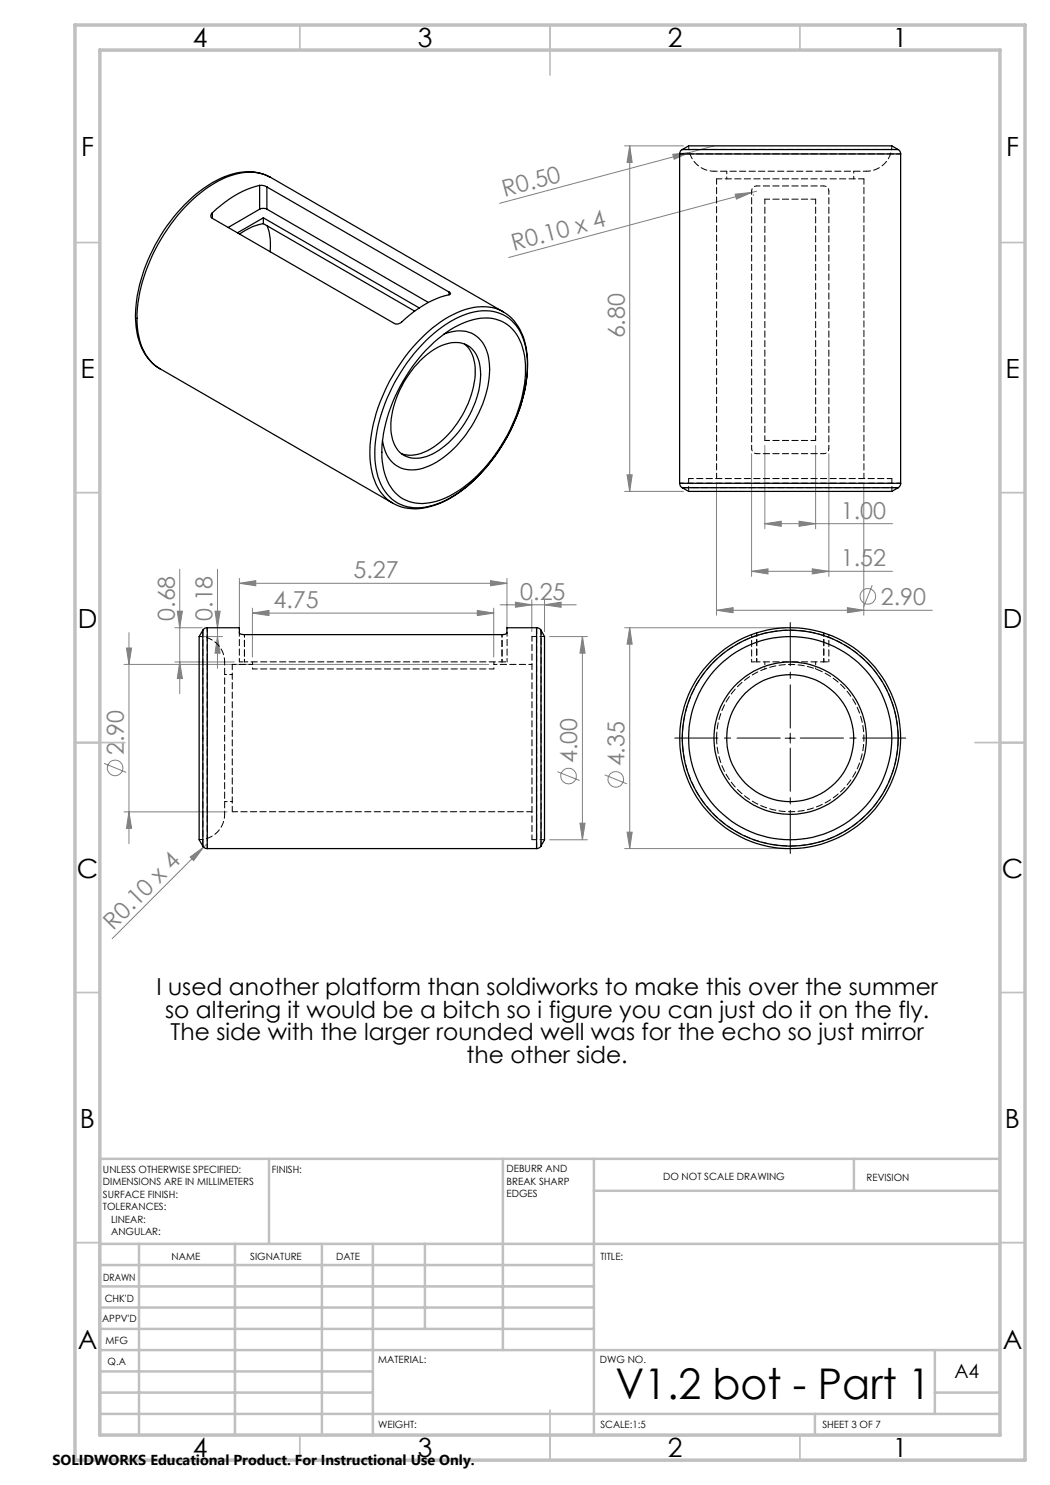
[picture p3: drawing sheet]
<svg xmlns="http://www.w3.org/2000/svg" width="210mm" height="297mm" viewBox="0 0 210 297" stroke-linecap="round" stroke-linejoin="round" font-family="sans-serif">
<g fill="none" stroke="#808080" stroke-width=".2">
<path d="M124.9 29.2h11.8M125.9 29.2v69.1M125.9 29.2l.5 3.3h-1zM134.5 30.9l3.4-.4-3.1 1.4zM137.9 30.5l-38 10.2M142.8 29.2l-4.9 1.3M147 38.8l3.4-.3-3.1 1.3zM150.4 38.5l-48.7 13M150.6 38.9l.2 .2M151.3 38.2l-.9 .3M124.9 98.3h11.8M125.4 95h1l-.5 3.3z"/>
<path d="M143.3 96.7v26.3M150.3 90.7v24.6M153 89.1v16.7M163.1 89.1v16.7M165.8 90.7v24.6M172.8 96.7v26.3M35.9 113.8v24.9M43.5 113.8v19.9M47.9 116.7l3.3-.6v1.1zM47.9 115.7v9.9M47.9 116.7h53.5M98.1 116.1l3.3 .6-3.3 .5z"/>
<path d="M101.4 115.7v9.9M106.4 119.9v6.4M108.9 119.9v6.4M150.3 114.3l3.3-.5v1zM150.3 114.3h28.2M153 104.7l3.2-.5v1.1zM153 104.7h25.5M159.8 104.2l3.3 .5-3.3 .6zM162.5 113.8l3.3 .5-3.3 .5zM174.4 117l-1.7 4.5M24.8 132.9h73M25.3 129.6h1l-.5 3.3z"/>
<path d="M25.8 126.5v42.2M35 132.4h11.8M35 125.6h5.4M35.5 122.2h1l-.6 3.4zM35.9 132.4l.6 3.3h-1zM40.8 127.3h3.7M43 122.2h1l-.5 3.4zM43.5 127.3l.5 3.3h-1zM50.5 122.6l3.3-.5v1zM50.5 121.6v9.8M50.5 122.6h48.2M95.5 122.1l3.2 .5-3.2 .5z"/>
<path d="M98.7 121.6v9.8M100 121h15.3M103.1 120.4l3.3 .6-3.3 .5zM108.9 121l3.3-.6v1.1zM109.9 127.3h7.6M116.5 127.3l.5 3.3h-1zM116.5 127.3v40.7M124.9 125.6h32.1M125.9 125.6l.5 3.2h-1zM125.9 125.6v44.1M143.3 122.1l3.3-.6v1.1zM143.3 122.1h43.2"/>
<path d="M169.5 121.5l3.3 .6-3.3 .5zM20.8 152.7l4.5 1.8M111.5 154.3l4.4 1.8M120.9 155l4.5 1.8M24.8 162.4h20.6M25.8 162.4l.5 3.3h-1zM38 171.4l2.7-2-2 2.7zM40.7 169.4l-18.3 18.3M41.5 168.7l-.8 .7M109.9 168h7.6M116 164.6h1l-.5 3.4zM124.9 169.7h32.1"/>
<path d="M125.4 166.4h1l-.5 3.3z"/>
<circle cx="173.6" cy="119.3" r="1.55"/>
<circle cx="23" cy="153.6" r="1.55"/>
<circle cx="113.7" cy="155.2" r="1.56"/>
<circle cx="123.1" cy="155.9" r="1.54"/>
</g>
<path d="M156.1 147.6h-21.1M158.1 145.6v-21.1M158.1 149.6v21.1M160.1 147.6h21" fill="none" stroke="#000" stroke-width=".2" stroke-dasharray="15.2 1.3 1.3 1.3" stroke-dashoffset="6.6"/>
<path d="M157 147.6h2M158 146.6v2" fill="none" stroke="#000" stroke-width=".2"/>
<g fill="none" stroke="#c0c0c0" stroke-width=".35">
<path d="M60 5v5M110 5v10M160 5v5M15 48.5h5M200 48.5h5M15 98.5h5M200 98.5h5M15 148.5h10M195 148.5h10M15 198.5h5M200 198.5h5M15 248.5h5"/>
<path d="M200 248.5h5M60 287v5M110 282v10M160 287v5"/>
</g>
<g fill="none" stroke="#c0c0c0" stroke-width=".5">
<path d="M53.8 231.8v17M100.6 231.8v38.2M118.8 231.8v55.2M118.8 238.2h81.2M170.8 231.8v6.4M200 231.8h-180v55.2M20 248.8h180M20 257.3h98.8M20 253h98.8M27.8 248.8v38.2M47 248.8v38.2M64.4 248.8v38.2"/>
<path d="M74.6 248.8v38.2M85 248.8v17M20 265.8h98.8M20 261.5h98.8M20 278.5h54.6M20 274.3h54.6M20 270h180M187 278.5h13M187 270v12.8M20 282.8h180M163 282.8v4.2"/>
</g>
<path d="M15 5h190v287h-190zM20 10h180v277h-180z" fill="none" stroke="#c0c0c0" stroke-width=".7"/>
<g fill="#808080">
<path d="M147 38.8l3.4-.3-3.1 1.3z"/>
<path d="M134.5 30.9l3.4-.4-3.1 1.4z"/>
<path d="M38 171.4l2.7-2-2 2.7z"/>
<path d="M108.9 121l3.3-.6v1.1zM103.1 120.4l3.3 .6-3.3 .5zM98.1 116.1l3.3 .6-3.3 .5zM47.9 116.7l3.3-.6v1.1z"/>
<path d="M150.3 114.3l3.3-.5v1zM162.5 113.8l3.3 .5-3.3 .5zM153 104.7l3.2-.5v1.1zM159.8 104.2l3.3 .5-3.3 .6zM143.3 122.1l3.3-.6v1.1zM169.5 121.5l3.3 .6-3.3 .5z"/>
<path d="M35.9 132.4l.6 3.3h-1zM35.5 122.2h1l-.6 3.4zM25.8 162.4l.5 3.3h-1zM25.3 129.6h1l-.5 3.3zM43.5 127.3l.5 3.3h-1zM43 122.2h1l-.5 3.4zM125.4 95h1l-.5 3.3zM125.9 29.2l.5 3.3h-1z"/>
<path d="M125.9 125.6l.5 3.2h-1zM125.4 166.4h1l-.5 3.3zM116.5 127.3l.5 3.3h-1zM116 164.6h1l-.5 3.4z"/>
<path d="M50.5 122.6l3.3-.5v1zM95.5 122.1l3.2 .5-3.2 .5z"/>
</g>
<g fill="none" stroke="#000" stroke-width=".25">
<path d="M51.9 37.1h.9l.6 .3M51.9 37.1a20.2 20.2 0 0 0-9.4 5.5M51.9 37.1v4.7M53.4 37.4l36.4 21M53.4 37.4v4.4M54 35.5a10.8 10.8 0 0 0-9.9 .2 31.9 31.9 0 0 0-14 15.3 26.6 26.6 0 0 0-2.7 15.4 10.1 10.1 0 0 0 4.6 7.4M54 35.5a9.8 9.8 0 0 0-8.7-.1 30.3 30.3 0 0 0-13.7 13.5 29.4 29.4 0 0 0-4 17.5 9.7 9.7 0 0 0 4.4 7.3l46.6 26.9M54 35.5l46.6 26.9M135.9 30.8h44.2M135.9 30.8v65.9M136.5 29.9a.95 .95 0 0 0-.6 .9M136.5 29.9l1.2-.7h40.7l1.2 .7"/>
<path d="M136.5 29.9h43.1M179.6 29.9l.4 .4 .1 .5M180.1 30.8v65.9M42.5 42.6a.63 .63 0 0 0 0 1.1M42.5 43.7l36.4 21a1.25 1.25 0 0 0 1.4-.3 21.1 21.1 0 0 1 9.5-5.5M42.5 42.6v1.1M51.9 41.8a1.57 1.57 0 0 1 1.5 0M51.9 41.8l-6.3 3.7M52.7 44.7l-2.2 .6-2.6 1.5M52.7 44.7l30.2 17.5M52.7 43.6l31.2 18M52.7 43.6l-5.2 3"/>
<path d="M52.7 43.6v1.1M53.4 41.8l32.3 18.7M53.4 45.2a11.7 11.7 0 0 1 .6 5.2M89.8 58.4a.27 .27 0 0 1 .3 .3 .27 .27 0 0 1-.3 .2M89.8 58.4v.5M84 72.2a10.3 10.3 0 0 1 7.4-3.7 4.8 4.8 0 0 1 4.5 4.3 16.1 16.1 0 0 1-2.4 10.9 16.4 16.4 0 0 1-8.3 7.6 4.9 4.9 0 0 1-6.8-4 16.5 16.5 0 0 1 2.9-11.7l1.5-2.2zM85.1 68.2a18.8 18.8 0 0 1 11.4-6 7.9 7.9 0 0 1 8.4 6.4 22.9 22.9 0 0 1-1.2 13.8 34.1 34.1 0 0 1-12.9 16.7 12.8 12.8 0 0 1-9.4 2.2 8.6 8.6 0 0 1-6.2-7.4 27.1 27.1 0 0 1 3.2-16.3 35.1 35.1 0 0 1 6.7-9.4zM85.2 70a19.7 19.7 0 0 1 10.3-6.3 7.5 7.5 0 0 1 9 5.9 21.8 21.8 0 0 1-1.2 13.3 31.1 31.1 0 0 1-13.4 16.3 10 10 0 0 1-9.3 .6 9.3 9.3 0 0 1-4.2-7.6 28.4 28.4 0 0 1 4.8-16.9l1.9-2.8zM88.8 66.8a6.2 6.2 0 0 1 7.3 1.2 10.3 10.3 0 0 1 1.6 8.4 24.1 24.1 0 0 1-10.4 16 8.3 8.3 0 0 1-7.1 1.2 6.5 6.5 0 0 1-3.7-5.4M92.9 68.8a7 7 0 0 1 2.1 6.2 20 20 0 0 1-9.6 15.2 6.6 6.6 0 0 1-5.1 .5M100.6 62.4a10.3 10.3 0 0 1 4.8 8.2 28.5 28.5 0 0 1-3.8 16.5 31 31 0 0 1-13 13.3 10.9 10.9 0 0 1-9.6 .5l-.4-.3M100.6 62.4a10.4 10.4 0 0 0-9.9 .5 31.7 31.7 0 0 0-12.8 13.4 29.3 29.3 0 0 0-3.8 16.5 9.9 9.9 0 0 0 4.5 7.8"/>
<path d="M135.9 96.7a.95 .95 0 0 0 .6 .8M135.9 96.7h44.2M136.5 97.5l1.2 .8h40.7l1.2-.8M136.5 97.5h43.1M180.1 96.7l-.1 .5-.4 .3M40.6 126l-.8 1.3v40.7l.8 1.2M40.6 126v43.2M41.5 125.6a.85 .85 0 0 0-.9 .4M41.5 125.6h6.4v1.1l.7 .2h51.8a.97 .97 0 0 0 1-.3v-1h5.9M41.5 125.6v44.1M107.3 125.6l.5 .1 .4 .3M107.3 125.6v44.1"/>
<path d="M108.2 126l.7 1.3v40.7l-.7 1.2M108.2 126v43.2M40.6 169.2l.4 .4 .5 .1M41.5 169.7h65.8M108.2 169.2l-.5 .4-.4 .1"/>
<circle cx="158" cy="147.6" r="22.1"/>
<circle cx="158" cy="147.6" r="12.7"/>
<circle cx="158" cy="147.6" r="20.3"/>
<circle cx="158" cy="147.6" r="15.2"/>
<circle cx="158.1" cy="147.6" r="21.6"/>
</g>
<path d="M107.3 125.5v22.1M107.3 147.6v22.1M143.3 147.6a14.7 14.7 0 0 1 21.8-12.9 14.7 14.7 0 0 1 .9 25.3 14.7 14.7 0 0 1-22.6-11.4l-.1-1" fill="none" stroke="#000" stroke-width=".2" stroke-dasharray="1.3 .6" stroke-dashoffset=".1"/>
<g fill="none" stroke="#000" stroke-width=".2" stroke-dasharray="1.3 .6" stroke-dashoffset=".6">
<path d="M142.8 34.2h30.5M151.3 37.2h13.5M165.8 38.2v51.5M150.3 89.7v-51.5M164.8 90.7h-13.5M47.9 126.6v5.8M48.9 132.4h51.5M101.4 132.4v-5.8M106.4 132.9h-7.6M151.3 132.4h13.5M151.3 132.4v-5.8M151.3 126.6v5.8"/>
<path d="M164.8 126.6v5.8M164.8 132.4v-5.8M44.9 147.6v-15.2M44.9 162.9v-15.3"/>
</g>
<g fill="none" stroke="#000" stroke-width=".2" stroke-dasharray="1.3 .6" stroke-dashoffset=".8">
<path d="M145.4 34.2v1.6M150.3 38.2a1.02 1.02 0 0 1 1-1M164.8 37.2a1.02 1.02 0 0 1 1 1M170.8 35.8v-1.6M151.3 90.7a1.02 1.02 0 0 1-1-1M165.8 89.7a1.02 1.02 0 0 1-1 1M46.5 134.9h-1.6M48.9 132.4v-5.5M48.9 126.9v5.5M100.4 126.9v5.5M100.4 132.4v-5.5M150.3 126.9v5.5"/>
<path d="M165.8 132.4v-5.5M44.9 160.3h1.6"/>
</g>
<path d="M137.7 29.2a5.1 5.1 0 0 0 5.1 5M173.3 34.2a5.1 5.1 0 0 0 5.1-5M44.9 132.4a5.1 5.1 0 0 0-5.1-5.1M47.9 132.4h1M50.5 132.9h-4M100.4 132.4h1M150.3 132.4h1M164.8 132.4h1M136.5 147.6a21.6 21.6 0 0 1 32-18.9 21.6 21.6 0 0 1 1 37.2 21.6 21.6 0 0 1-33-17.1v-1.2M39.8 167.9a5.1 5.1 0 0 0 5.1-5" fill="none" stroke="#000" stroke-width=".2" stroke-dasharray="1.3 .6" stroke-dashoffset=".5"/>
<path d="M50.5 132.4v1.4M98.8 132.4v1.4M153 132.4v1.4M163.1 132.4v1.4" fill="none" stroke="#000" stroke-width=".2" stroke-dasharray="1.3 .6" stroke-dashoffset=".7"/>
<g fill="none" stroke="#000" stroke-width=".2" stroke-dasharray="1.3 .6" stroke-dashoffset=".3">
<path d="M153 39.8v48.3M163.1 39.8v48.3M163.1 39.8h-10.1M137.7 95.7h40.7M137.7 95.7v2.6M163.1 88.1h-10.1M178.4 98.3v-2.6M50.5 133.8h48.3M108.9 127.3h-2.5M108.2 147.6v-21.6M106.4 167.9v-40.6M106.4 167.9h2.5"/>
<path d="M108.2 169.2v-21.6"/>
</g>
<path d="M143.3 35.8v59.9M172.8 35.8h-29.5M172.8 95.7v-59.9M46.5 132.9v29.4M46.5 162.3h59.9" fill="none" stroke="#000" stroke-width=".2" stroke-dasharray="1.3 .6" stroke-dashoffset=".2"/>
<path d="M136 30.8h44.1M180.1 96.6h-44.1M41.5 169.7v-44.2" fill="none" stroke="#000" stroke-width=".2" stroke-dasharray="1.3 .6" stroke-dashoffset=".4"/>
<path d="M179.6 29.9h-43.1M136.5 97.5h43.1M40.6 126v43.2" fill="none" stroke="#000" stroke-width=".2" stroke-dasharray="1.3 .6"/>
<text font-size="8.5" x="123.1" y="279.7">V1.2 bot - Part 1</text>
<g font-size="5.3">
<text x="38.5" y="9.5">4</text>
<text x="83.5" y="9.5">3</text>
<text x="133.6" y="9.5">2</text>
<text x="178.6" y="9.5">1</text>
<text x="16.2" y="31.3">F</text>
<text x="201.2" y="31.3">F</text>
<text x="16.1" y="75.5">E</text>
<text x="201.1" y="75.5">E</text>
<text x="15.5" y="125.5">D</text>
<text x="200.5" y="125.5">D</text>
<text x="15.4" y="175.5">C</text>
<text x="200.4" y="175.5">C</text>
<text x="16" y="225.5">B</text>
<text x="201" y="225.5">B</text>
<text x="15.5" y="269.8">A</text>
<text x="200.5" y="269.8">A</text>
<text x="38.5" y="291.5">4</text>
<text x="83.5" y="291.5">3</text>
<text x="133.6" y="291.5">2</text>
<text x="178.6" y="291.5">1</text>
</g>
<g font-size="4.7" fill="#808080">
<text x="100.9" y="39.3" transform="rotate(-15 100.9 39.3)">R0.50</text>
<text x="102.8" y="50.2" transform="rotate(-15 102.8 50.2)">R0.10 x 4</text>
<text x="124.9" y="67.7" transform="rotate(-90 124.9 67.7)">6.80</text>
<text x="168.2" y="103.7">1.00</text>
<text x="168.2" y="113.2">1.52</text>
<text x="70.7" y="115.6">5.27</text>
<text x="104.1" y="119.9">0.25</text>
<text x="35" y="124.2" transform="rotate(-90 35 124.2)">0.68</text>
<text x="42.5" y="124.2" transform="rotate(-90 42.5 124.2)">0.18</text>
<text x="54.7" y="121.6">4.75</text>
<text x="176.2" y="121">2.90</text>
<text x="24.7" y="151" transform="rotate(-90 24.7 151)">2.90</text>
<text x="115.4" y="152.6" transform="rotate(-90 115.4 152.6)">4.00</text>
<text x="124.9" y="153.3" transform="rotate(-90 124.9 153.3)">4.35</text>
<text x="22.7" y="186.1" transform="rotate(-45 22.7 186.1)">R0.10 x 4</text>
</g>
<g font-size="4.7">
<text x="31.3" y="199">I used another platform than soldiworks to make this over the summer</text>
<text x="33" y="203.5">so altering it would be a bitch so i figure you can just do it on the fly.</text>
<text x="34.1" y="208.1">The side with the larger rounded well was for the echo so just mirror</text>
<text x="93.3" y="212.6">the other side.</text>
</g>
<text font-size="3.9" x="190.9" y="275.5">A4</text>
<text font-size="2.9" x="10.5" y="292.9">SOLIDWORKS Educational Product. For Instructional Use Only.</text>
<g font-size="2">
<text x="20.6" y="234.6">UNLESS OTHERWISE SPECIFIED:</text>
<text x="20.6" y="237.1">DIMENSIONS ARE IN MILLIMETERS</text>
<text x="20.6" y="239.6">SURFACE FINISH:</text>
<text x="54.4" y="234.6">FINISH:</text>
<text x="101.3" y="234.5">DEBURR AND</text>
<text x="101.3" y="237">BREAK SHARP</text>
<text x="101.3" y="239.5">EDGES</text>
<text x="132.6" y="236">DO NOT SCALE DRAWING</text>
<text x="173.3" y="236.2">REVISION</text>
<text x="20.6" y="242.1">TOLERANCES:</text>
<text x="22.2" y="244.6">LINEAR:</text>
<text x="22.2" y="247.1">ANGULAR:</text>
<text x="34.3" y="252">NAME</text>
<text x="50" y="251.9">SIGNATURE</text>
<text x="67.2" y="251.9">DATE</text>
<text x="120.1" y="251.9">TITLE:</text>
<text x="20.6" y="256.1">DRAWN</text>
<text x="20.9" y="260.3">CHK'D</text>
<text x="20.4" y="264.4">APPV'D</text>
<text x="21.1" y="268.8">MFG</text>
<text x="21.5" y="273">Q.A</text>
<text x="75.6" y="272.5">MATERIAL:</text>
<text x="120" y="272.5">DWG NO.</text>
<text x="75.6" y="285.5">WEIGHT:</text>
<text x="120.1" y="285.6">SCALE:1:5</text>
<text x="164.5" y="285.6">SHEET 3 OF 7</text>
</g>
</svg>
